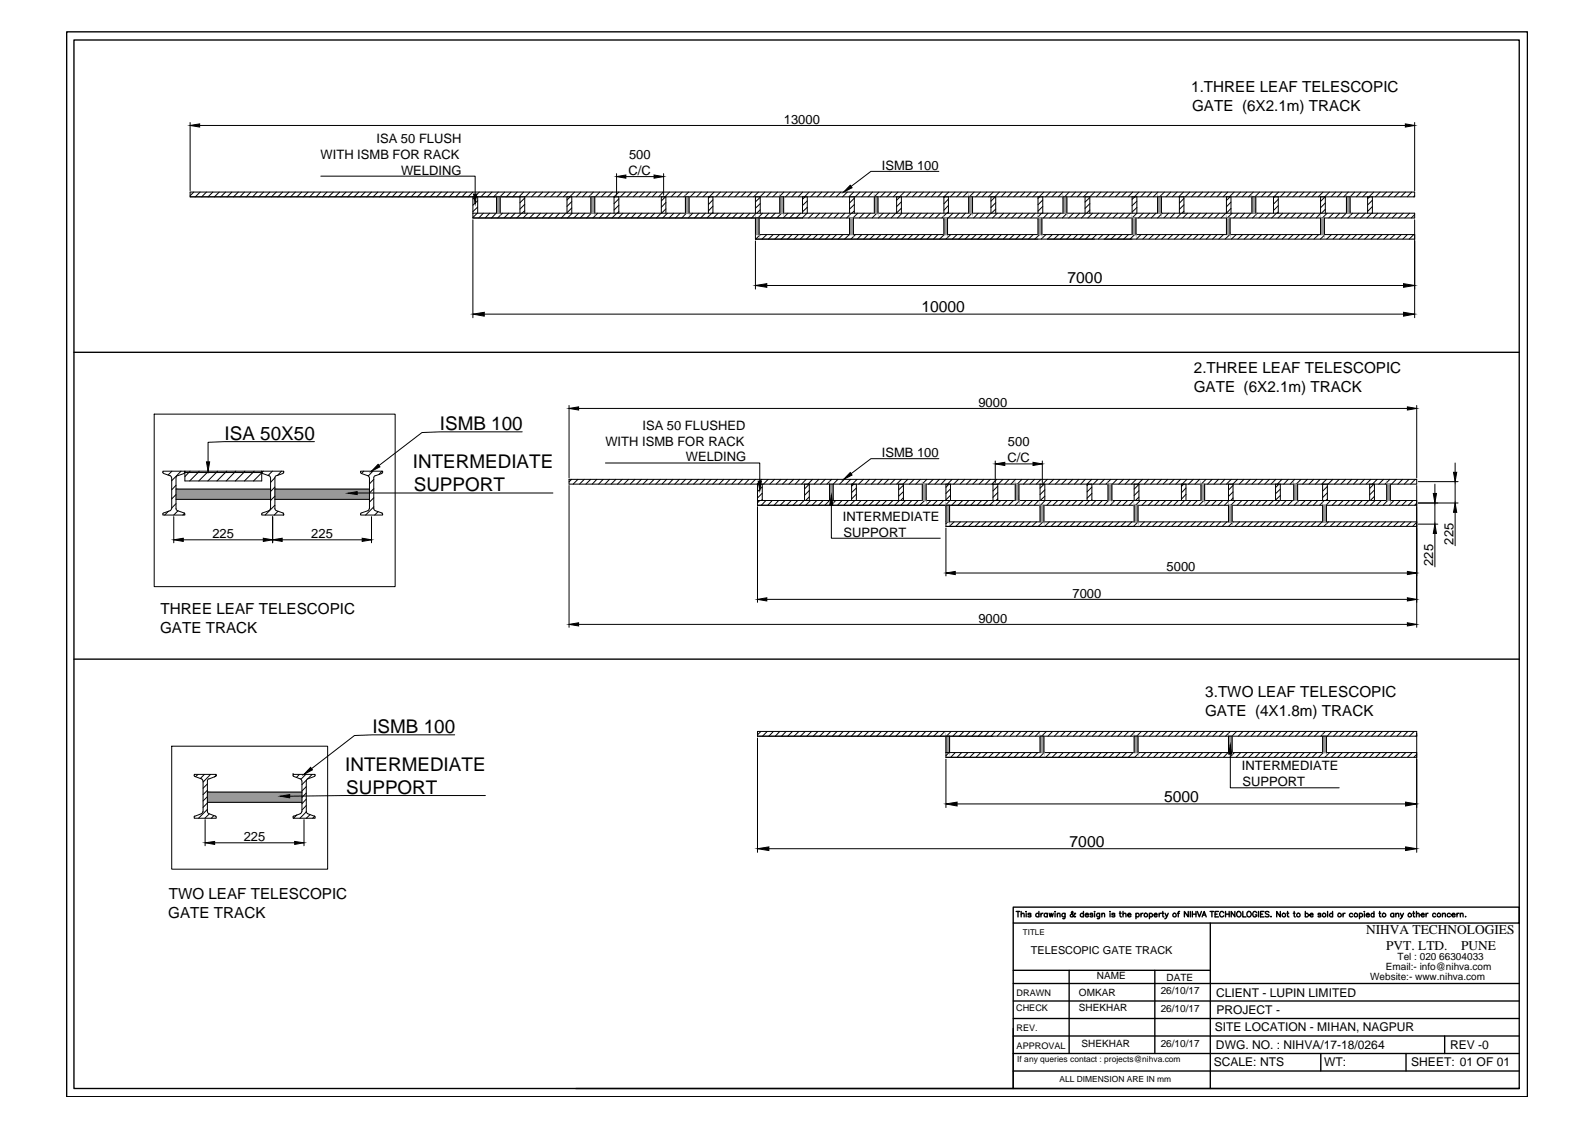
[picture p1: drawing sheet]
<svg xmlns="http://www.w3.org/2000/svg" width="297mm" height="210mm" viewBox="0 0 297 210" stroke-linecap="round" stroke-linejoin="round" font-family="sans-serif">
<!-- layer: 0 -->
<g fill="none" stroke="#000" stroke-width=".19">
<path d="M35.4 35.8h228.1v.9h-228.1zM35.4 22.8v12.7M36.1 35.8l-.7 .6M37.2 23.4h224.5M37.3 35.8l-.9 .9M38.5 35.8l-.9 .9M39.6 35.8l-.9 .9M40.8 35.8l-.9 .9M42 35.8l-.9 .9M43.2 35.8l-.9 .9M44.4 35.8l-.9 .9M45.5 35.8l-.8 .9"/>
<path d="M46.7 35.8l-.8 .9M47.9 35.8l-.9 .9M49.1 35.8l-.9 .9M50.3 35.8l-.9 .9M51.4 35.8l-.8 .9M52.6 35.8l-.9 .9M53.8 35.8l-.9 .9M55 35.8l-.9 .9M56.2 35.8l-.9 .9M57.4 35.8l-.9 .9M58.5 35.8l-.8 .9M59.7 35.8l-.8 .9"/>
<path d="M59.7 32.8h28.8v3.4M60.9 35.8l-.9 .9M62.1 35.8l-.9 .9M63.3 35.8l-.9 .9M64.4 35.8l-.8 .9M65.6 35.8l-.9 .9M66.8 35.8l-.9 .9M68 35.8l-.9 .9M69.2 35.8l-.9 .9M70.4 35.8l-.9 .9M71.5 35.8l-.8 .9M72.7 35.8l-.8 .9"/>
<path d="M73.9 35.8l-.9 .9M75.1 35.8l-.9 .9M76.3 35.8l-.9 .9M77.4 35.8l-.8 .9M78.6 35.8l-.9 .9M79.8 35.8l-.9 .9M81 35.8l-.9 .9M82.2 35.8l-.9 .9M83.3 35.8l-.8 .9M84.5 35.8l-.8 .9M85.7 35.8l-.8 .9M86.9 35.8l-.9 .9"/>
<path d="M88.1 36.7v3.9h175.4v-.9h-175.4M88.1 35.8l-.9 .9M88.5 36.7l-.4 .4M88.9 39.7l-.8 .8M89 37.4l-.9 .8M89 38.6l-.9 .8M89 36.7v3M89.3 35.8l-.9 .9M90 39.7l-.8 .9M90.4 35.8l-.9 .9M91.2 39.7l-.8 .9M91.6 35.8l-.9 .9"/>
<path d="M92.4 39.7l-.9 .9M92.5 36.7v3M92.8 35.8l-.9 .9M93.1 36.7v3M93.6 39.7l-.9 .9M94 35.8l-.9 .9M94.8 39.7l-.9 .9M95.2 35.8l-.9 .9M95.9 39.7l-.8 .9M96.3 35.8l-.8 .9M96.8 36.7v3M97.1 39.7l-.9 .9"/>
<path d="M97.5 35.8l-.8 .9M97.7 36.9l-.9 .9M97.7 38.1l-.9 .8M97.7 39.2l-.5 .5M97.7 36.7v3M98.3 39.7l-.9 .9M98.7 35.8l-.9 .9M99.5 39.7l-.9 .9M99.9 35.8l-.9 .9M100.7 39.7l-.9 .9M101.1 35.8l-.9 .9M101.9 39.7l-.9 .9"/>
<path d="M102.2 35.8l-.8 .9M103 39.7l-.8 .9M103.4 35.8l-.9 .9M104.2 39.7l-.9 .9M104.6 35.8l-.9 .9M105.4 39.7l-.9 .9M105.6 36.7v3M105.8 35.8l-.9 .9M106.2 36.7l-.6 .6M106.5 37.5l-.9 .9M106.5 38.7l-.9 .9M106.5 36.7v3"/>
<path d="M106.6 39.7l-.9 .9M107 35.8l-.9 .9M107.8 39.7l-.9 .9M108.2 35.8l-.9 .9M108.9 39.7l-.9 .9M109.3 35.8l-.8 .9M110 36.7v3M110.1 39.7l-.9 .9M110.5 35.8l-.8 .9M110.8 36.7v3M111.3 39.7l-.9 .9M111.7 35.8l-.9 .9"/>
<path d="M112.5 39.7l-.9 .9M112.9 35.8l-.9 .9M113.7 39.7l-.9 .9M114.1 35.8l-.9 .9M114.5 36.7h-.1M114.8 32.3v4.1M114.9 39.7l-.9 .9M115.2 35.8l-.8 .9v3M115.2 37l-.8 .9M115.2 38.2l-.8 .9M115.2 39.4l-.3 .3M115.2 36.7v3"/>
<path d="M116 39.7l-.8 .9M116.4 35.8l-.9 .9M116.6 32.9h5.2M117.2 39.7l-.9 .9M117.6 35.8l-.9 .9M118.4 39.7l-.9 .9M118.8 35.8l-.9 .9M119.6 39.7l-.9 .9M120 35.8l-.9 .9M120.7 39.7l-.8 .9M121.2 35.8l-.9 .9M121.9 39.7l-.9 .9"/>
<path d="M122.3 35.8l-.8 .9M123.1 39.7l-.9 .9M123.2 36.7v3M123.5 35.8l-.8 .9M123.6 32.3v4.1M123.9 36.7l-.7 .7M124 37.7l-.8 .9M124 38.9l-.8 .8M124 36.7v3M124.3 39.7l-.9 .9M124.7 35.8l-.9 .9M125.5 39.7l-.9 .9"/>
<path d="M125.9 35.8l-.9 .9M126.7 39.7l-.9 .9M127.1 35.8l-.9 .9M127.6 36.7v3M127.8 39.7l-.8 .9M128.2 35.8l-.8 .9M128.3 36.7v3M129 39.7l-.8 .9M129.4 35.8l-.9 .9M130.2 39.7l-.9 .9M130.6 35.8l-.9 .9M131.4 39.7l-.9 .9"/>
<path d="M131.8 35.8l-.9 .9M131.9 36.7v3M132.2 36.7l-.3 .2M132.6 39.7l-.9 .9M132.8 38.4l-.9 .9M132.8 37.2l-.9 .9M132.8 39.6l-.2 .1M132.8 36.7v3M133 35.8l-.9 .9M133.7 39.7l-.8 .9M134.2 35.8l-.9 .9M134.9 39.7l-.9 .9"/>
<path d="M135.3 35.8l-.8 .9M136.1 39.7l-.9 .9M136.5 35.8l-.8 .9M137.3 39.7l-.9 .9M137.7 35.8l-.9 .9M138.5 39.7l-.9 .9M138.9 35.8l-.9 .9M139.7 39.7l-.9 .9M140.1 35.8l-.9 .9M140.7 36.7v3M140.8 39.7l-.8 .9M141.2 35.8l-.9 .9"/>
<path d="M141.6 36.7l-.9 .9M141.6 37.9l-.9 .9M141.6 39.1l-.7 .6M141.6 36.7v3M142 39.7l-.8 .9M142.4 35.8l-.9 .9M143.2 39.7l-.9 .9M143.6 35.8l-.9 .9M144.4 39.7l-.9 .9M144.8 35.8l-.9 .9M145.2 36.7v3M145.6 39.7l-.9 .9"/>
<path d="M145.9 36.7v3M146 35.8l-.9 .9M146.7 39.7l-.8 .9M147.2 35.8l-.9 .9M147.9 39.7l-.9 .9M148.3 35.8l-.8 .9M149.1 39.7l-.9 .9M149.5 36.7v3M149.5 35.8l-.9 .9M149.9 36.7l-.4 .4M150.3 39.7l-.9 .9M150.3 37.4l-.8 .9"/>
<path d="M150.3 38.6l-.8 .9M150.3 36.7v3M150.7 35.8l-.9 .9M151.5 39.7l-.9 .9M151.9 35.8l-.9 .9M152.7 39.7l-.9 .9M153 35.8l-.8 .9M153.8 39.7l-.8 .9M154.2 35.8l-.9 .9M155 39.7l-.9 .9M155.4 35.8l-.9 .9M156.2 39.7l-.9 .9"/>
<path d="M156.6 35.8l-.9 .9M157.4 39.7l-.9 .9M157.8 35.8l-.9 .9M158.2 36.7v3M158.6 39.7l-.9 .9M159 35.8l-.9 .9M159.1 36.9l-.9 .9M159.1 38.1l-.9 .8M159.1 39.3l-.5 .4M159.1 36.7v3M159.7 39.7l-.9 .9M160.2 35.8l-.9 .9"/>
<path d="M160.9 39.7l-.9 .9M161.3 35.8l-.8 .9M162.1 39.7l-.9 .9M162.5 35.8l-.9 .9M163.3 39.7l-.9 .9M163.5 36.7v3M163.7 35.8l-.9 .9v3M164.5 39.7l-.9 .9M164.9 35.8l-.9 .9M165.7 39.7l-.9 .9M166 35.8l-.8 .9M166.8 39.7l-.8 .9"/>
<path d="M167 36.7v3M167.2 35.8l-.9 .9M167.6 36.7l-.6 .6M167.9 37.6l-.9 .9M167.9 38.8l-.9 .9M167.9 36.7v3M168 39.7l-.9 .9M168.4 35.8l-.9 .9M169.2 39.7l-.9 .9M169.6 35.8l-.9 .9M170.4 39.7l-.9 .9M170.8 35.8l-.9 .9"/>
<path d="M171.5 39.7l-.8 .9M172 35.8l-.9 .9M172.7 39.7l-.9 .9M173.1 35.8l-.8 .9M173.9 39.7l-.9 .9M174.3 35.8l-.8 .9M174.9 31.9h-12.7l-3.7 2.8M175.1 39.7l-.9 .9M175.5 35.8l-.9 .9M175.9 36.7l-.1 .1M176.3 39.7l-.9 .9M176.6 37.1l-.8 .9"/>
<path d="M176.6 38.3l-.8 .9M176.6 39.5l-.2 .2M176.6 36.7v3M176.7 35.8l-.9 .9v3M177.5 39.7l-.9 .9M177.9 35.8l-.9 .9M178.7 39.7l-.9 .9M179 35.8l-.8 .9M179.8 39.7l-.8 .9M180.2 35.8l-.9 .9M180.4 36.7v3M181 39.7l-.9 .9"/>
<path d="M181.1 36.7v3M181.4 35.8l-.9 .9M182.2 39.7l-.9 .9M182.6 35.8l-.9 .9M183.4 39.7l-.9 .9M183.8 35.8l-.9 .9M184.5 36.7v3l-.8 .9M185 35.8l-.9 .9M185.3 36.7l-.8 .8M185.4 37.8l-.9 .9M185.4 38.9l-.8 .8M185.4 36.7v3"/>
<path d="M185.7 39.7l-.9 .9M186.1 35.8l-.8 .9M186.9 39.7l-.9 .9M187.3 35.8l-.8 .9M188.1 39.7l-.9 .9M188.5 35.8l-.9 .9M189.3 39.7l-.9 .9M189.7 35.8l-.9 .9M190.5 39.7l-.9 .9M190.9 35.8l-.9 .9M191.7 39.7l-.9 .9M192 35.8l-.9 .9"/>
<path d="M192.8 39.7l-.8 .9M193.2 35.8l-.9 .9M193.3 36.7v3M193.6 36.7l-.3 .3M194 39.7l-.9 .9M194.2 37.3l-.9 .8M194.2 38.4l-.9 .9M194.2 39.6l-.1 .1M194.2 36.7v3M194.4 35.8l-.9 .9M195.2 39.7l-.9 .9M195.6 35.8l-.9 .9"/>
<path d="M196.4 39.7l-.9 .9M196.8 35.8l-.9 .9M197.5 39.7l-.8 .9M198 35.8l-.9 .9M198 36.7v3M198.7 36.7v3M198.7 39.7l-.9 .9M199.1 35.8l-.8 .9M199.9 39.7l-.9 .9M200.3 35.8l-.9 .9M201.1 39.7l-.9 .9M201.5 35.8l-.9 .9"/>
<path d="M202.1 36.7v3M202.3 39.7l-.9 .9M202.7 35.8l-.9 .9M203 37.9l-.9 .9M203 39.1l-.6 .6M203 36.8l-.9 .8M203.5 39.7l-.9 .9M203.8 35.8l-.8 .9v3M204.6 39.7l-.8 .9M205 35.8l-.9 .9M205.8 39.7l-.9 .9M206.2 35.8l-.9 .9"/>
<path d="M207 39.7l-.9 .9M207.4 35.8l-.9 .9M208.2 39.7l-.9 .9M208.6 35.8l-.9 .9M209.4 39.7l-.9 .9M209.8 35.8l-.9 .9M210.5 39.7l-.9 .9M210.8 36.7v3M211 35.8l-.9 .9M211.3 36.7l-.5 .4M211.7 36.7v3l-.9 .9v3.1M211.7 37.5l-.9 .8"/>
<path d="M211.7 38.7l-.9 .8M212.1 35.8l-.8 .9M212.9 39.7l-.9 .9M213.3 35.8l-.9 .9M214.1 39.7l-.9 .9M214.5 35.8l-.9 .9M215.3 39.7l-.9 .9M215.6 36.7v3M215.7 35.8l-.9 .9M216.3 36.7v3M216.5 39.7l-.9 .9M216.8 35.8l-.8 .9"/>
<path d="M217.6 39.7l-.8 .9M218 35.8l-.9 .9M218.8 39.7l-.9 .9M219.2 35.8l-.9 .9M219.6 36.7v3M220 39.7l-.9 .9M220.4 35.8l-.9 .9M220.5 37l-.9 .8M220.5 38.1l-.9 .9M220.5 39.3l-.4 .4M220.5 36.7v3M221.2 39.7l-.9 .9"/>
<path d="M221.6 35.8l-.9 .9M222.3 39.7l-.8 .9M222.8 35.8l-.9 .9M223.5 39.7l-.9 .9M224 35.8l-.9 .9M224.7 39.7l-.9 .9M225.1 35.8l-.8 .9M225.9 39.7l-.9 .9M226.3 35.8l-.9 .9M227.1 39.7l-.9 .9M227.5 35.8l-.9 .9M228.3 39.7l-.9 .9"/>
<path d="M228.4 36.7v3l.8-.9M228.7 35.8l-.9 .9M229.1 36.7l-.7 .6M229.2 37.6l-.8 .9M229.2 36.7v3M229.5 39.7l-.9 .9M229.8 35.8l-.8 .9M230.6 39.7l-.8 .9M231 35.8l-.9 .9M231.8 39.7l-.9 .9M232.2 35.8l-.9 .9M233 39.7l-.9 .9"/>
<path d="M233.1 36.7v3M233.4 35.8l-.9 .9M233.9 36.7v3M234.2 39.7l-.9 .9M234.6 35.8l-.9 .9M235.3 39.7l-.8 .9M235.8 35.8l-.9 .9M236.5 39.7l-.9 .9M237 35.8l-.9 .9M237.2 36.7v3M237.3 36.7l-.1 .1M237.7 39.7l-.9 .9"/>
<path d="M238.1 37.1l-.9 .9M238.1 38.3l-.9 .9M238.1 39.5l-.3 .2M238.1 36.7v3M238.1 35.8l-.8 .9M238.9 39.7l-.9 .9M239.3 35.8l-.9 .9M240.1 39.7l-.9 .9M240.5 35.8l-.9 .9M241.3 39.7l-.9 .9M241.7 35.8l-.9 .9M242.5 39.7l-.9 .9"/>
<path d="M242.8 35.8l-.9 .9M243.6 39.7l-.8 .9M244 35.8l-.9 .9M244.8 39.7l-.9 .9M245.2 35.8l-.9 .9M245.9 36.7v3M246 39.7l-.9 .9M246.4 35.8l-.9 .9M246.8 36.7l-.9 .8M246.8 37.8l-.9 .9M246.8 39l-.7 .7M246.8 36.7v3"/>
<path d="M247.2 39.7l-.9 .9M247.6 35.8l-.9 .9M248.3 39.7l-.8 .9M248.8 35.8l-.9 .9M249.5 39.7l-.9 .9M249.9 35.8l-.8 .9M250.7 39.7l-.9 .9M250.8 36.7v3M251.1 35.8l-.9 .9M251.9 39.7l-.9 .9M252.3 35.8l-.9 .9v3M253.1 39.7l-.9 .9"/>
<path d="M253.5 35.8l-.9 .9M254.3 39.7l-.9 .9M254.6 35.8l-.8 .9M254.7 36.7v3M255.1 36.7l-.4 .3M255.5 39.7l-.9 .9M255.6 37.3l-.9 .9M255.6 38.5l-.9 .9M255.6 39.7h-.1M255.6 36.7v3M255.8 35.8l-.9 .9M256.6 39.7l-.9 .9"/>
<path d="M257 35.8l-.9 .9M257.8 39.7l-.9 .9M258.2 35.8l-.9 .9M259 39.7l-.9 .9M259.4 35.8l-.9 .9M260.2 39.7l-.9 .9M260.6 35.8l-.9 .9M261.3 39.7l-.9 .9M261.8 35.8l-.9 .9M262.5 39.7l-.9 .9M262.9 35.8l-.8 .9M263.5 36.4l-.3 .3"/>
<path d="M263.5 40l-.7 .6M263.5 22.8v12.7M88.1 40.9v18.3M90.2 58.5h171.2M140.7 40.6v3.9h122.8M140.7 43.7h122.8M140.7 44.9v8.9M141.4 40.6v3.1M141.6 43.7l-.9 .8M142.8 43.7l-.9 .8M142.8 53.2h118.6M144 43.7l-.9 .8"/>
<path d="M145.2 43.7l-.9 .8M146.4 43.7l-.9 .8M147.5 43.7l-.8 .8M148.7 43.7l-.9 .8M149.9 43.7l-.9 .8M151.1 43.7l-.9 .8M152.2 43.7l-.8 .8M153.4 43.7l-.9 .8M154.6 43.7l-.9 .8M155.8 43.7l-.9 .8M157 43.7l-.9 .8M158.2 43.7l-.9 .8"/>
<path d="M158.2 40.6v3.1M158.9 40.6v3.1M159.3 43.7l-.8 .8M160.5 43.7l-.8 .8M161.7 43.7l-.9 .8M162.9 43.7l-.9 .8M164.1 43.7l-.9 .8M165.2 43.7l-.8 .8M166.4 43.7l-.9 .8M167.6 43.7l-.9 .8M168.8 43.7l-.9 .8M170 43.7l-.9 .8"/>
<path d="M171.2 43.7l-.9 .8M172.3 43.7l-.8 .8M173.5 43.7l-.9 .8M174.7 43.7l-.9 .8M175.8 40.6v3.1M175.9 43.7l-.9 .8M176.5 40.6v3.1M177.1 43.7l-.9 .8M178.2 43.7l-.9 .8M179.4 43.7l-.9 .8M180.6 43.7l-.9 .8M181.8 43.7l-.9 .8"/>
<path d="M183 43.7l-.9 .8M184.2 43.7l-.9 .8M185.3 43.7l-.8 .8M186.5 43.7l-.9 .8M187.7 43.7l-.9 .8M188.9 43.7l-.9 .8M190 43.7l-.8 .8M191.2 43.7l-.9 .8M192.4 43.7l-.9 .8M193.3 40.6v3.1M193.6 43.7l-.9 .8M194 40.6v3.1"/>
<path d="M194.8 43.7l-.9 .8M196 43.7l-.9 .8M197.2 43.7l-.9 .8M198.3 43.7l-.8 .8M199.5 43.7l-.9 .8M200.7 43.7l-.9 .8M201.9 43.7l-.9 .8M203 43.7l-.8 .8M204.2 43.7l-.9 .8M205.4 43.7l-.9 .8M206.6 43.7l-.9 .8M207.8 43.7l-.9 .8"/>
<path d="M209 43.7l-.9 .8M210.2 43.7l-.9 .8M211.3 43.7l-.8 .8M211.6 40.6v3.1M212.5 43.7l-.9 .8M213.7 43.7l-.9 .8M214.9 43.7l-.9 .8M216 43.7l-.8 .8M217.2 43.7l-.9 .8M218.4 43.7l-.9 .8M219.6 43.7l-.9 .8M220.8 43.7l-.9 .8"/>
<path d="M222 43.7l-.9 .8M223.2 43.7l-.9 .8M224.3 43.7l-.9 .8M225.5 43.7l-.9 .8M226.7 43.7l-.9 .8M227.9 43.7l-.9 .8M228.4 40.6v3.1M229 43.7l-.9 .8M229.1 40.6v3.1M230.2 43.7l-.9 .8M231.4 43.7l-.9 .8M232.6 43.7l-.9 .8"/>
<path d="M233.8 43.7l-.9 .8M235 43.7l-.9 .8M236.1 43.7l-.8 .8M237.3 43.7l-.9 .8M238.5 43.7l-.9 .8M239.7 43.7l-.9 .8M240.8 43.7l-.8 .8M242 43.7l-.9 .8M243.2 43.7l-.9 .8M244.4 43.7l-.9 .8M245.6 43.7l-.9 .8M245.9 40.6v3.1"/>
<path d="M246.6 40.6v3.1M246.8 43.7l-.9 .8M248 43.7l-.9 .8M249.1 43.7l-.8 .8M250.3 43.7l-.9 .8M251.5 43.7l-.9 .8M252.7 43.7l-.9 .8M253.8 43.7l-.8 .8M255 43.7l-.9 .8M256.2 43.7l-.9 .8M257.4 43.7l-.9 .8M258.6 43.7l-.9 .8"/>
<path d="M259.8 43.7l-.9 .8M261 43.7l-.9 .8M262.1 43.7l-.8 .8M263.3 43.7l-.9 .8M263.5 40.9v18.3M28.7 77.1h44.9v32.2h-44.9zM106 75.5v13.5M107.8 76.1h154.3M263.8 75.5v13.5M30.3 95.7v.2h4.1v-.2M30.4 95.6l-.1 .1M30.5 88.2l1.2 .4 .2 .4"/>
<path d="M31.4 95.2l-.7 .7M31.9 94.7l-.2 .4-1.2 .4M32 89v5.7M32 87.8l-.7 .7M32.4 96.2v4.9M32.8 94.7l.2 .4 1.3 .4M32.8 90.4l-.8 .8M32.8 92.1l-.8 .8M32.8 93.8l-.8 .8M32.8 91.1h17.6M32.8 93h17.6M33.2 95.1l-.8 .8"/>
<path d="M33.7 87.8l-1.7 1.7M34.3 95.6l.1 .1M34.3 88.2l-1.3 .4-.2 .2v5.9M34.4 88l-.1 .1M34.4 95.6l-.3 .3M34.4 87.8h14.3v1.8h-14.3zM35.4 87.8l-1 1M37.1 87.8l-1.8 1.8M38.8 87.8l-1.8 1.8M40.5 87.8l-1.8 1.8M42.2 87.8l-1.8 1.8M43.9 87.8l-1.8 1.8"/>
<path d="M45.6 87.8l-1.8 1.8M47.3 87.8l-1.8 1.8M48.7 88h-14.3v-.2h-4.1l.1 .3M48.7 88l.1 .1M48.7 95.7v.2h4.1v-.2M48.7 88v-.2h4.1v.2M48.8 95.6l-.1 .1M48.9 88.2l1.2 .4 .2 .4M49 87.8l-1.8 1.8M50.3 94.7l-.2 .4-1.2 .4M50.4 89v5.7M50.7 87.8l-.8 .8"/>
<path d="M50.8 96.2v4.9M51.2 94.7l.3 .4M51.2 89l-.8 .8M51.2 90.7l-.8 .8M51.2 92.4l-.8 .8M51.2 94.1l-1.8 1.8M51.2 89v5.7M51.2 91.1h17.6M51.2 93h17.6M51.5 88.6l-.3 .4M51.5 95.1l1.3 .6M51.8 95.2l-.7 .7"/>
<path d="M52.4 87.8l-.7 .8M52.7 88.2l-1.2 .4M52.8 88l-.1 .1M52.8 95.9h.1M58.6 82.3h-16.7l-3.2 .1v3.6M66.5 91.8h36.5M67.2 95.7v.2h4.1v-.2M67.3 88.2l1.2 .4 .3 .4M67.7 87.8l-.4 .4M68.8 94.7l-.3 .4-1.3 .6M68.8 89v5.7M69.2 96.2v4.9"/>
<path d="M69.4 87.8l-.8 .8M69.6 94.7l.3 .4 1.3 .6M69.6 94.4l-1.5 1.5M69.6 91l-.8 .8M69.6 89.3l-.8 .8M69.6 92.7l-.8 .8M70.4 95.3l-.6 .6M71.1 88.2l-1.2 .4-.3 .2v5.9M71.1 87.8l-.6 .6M71.2 88l-.1 .1M71.3 88v-.2h-4.1l.1 .3M97.3 80.4h-15.3l-3.4 .2-8 6.1"/>
<path d="M106 89.3h157.8v.9h-157.8zM106 90.4v26.4M106.4 89.3l-.4 .4M107.6 89.3l-.9 .9M108.8 89.3l-.9 .9M110 89.3l-.9 .9M111.1 89.3l-.8 .9M112.3 89.3l-.8 .9M112.7 86.2h28.8v3.4M113.5 89.3l-.8 .9M114.7 89.3l-.9 .9M115.9 89.3l-.9 .9"/>
<path d="M117.1 89.3l-.9 .9M118.3 89.3l-.9 .9M119.4 89.3l-.9 .9M120.6 89.3l-.9 .9M121.8 89.3l-.9 .9M123 89.3l-.9 .9M124.1 89.3l-.8 .9M125.3 89.3l-.8 .9M126.5 89.3l-.8 .9M127.7 89.3l-.9 .9M128.9 89.3l-.9 .9M130.1 89.3l-.9 .9"/>
<path d="M131.2 89.3l-.8 .9M132.4 89.3l-.9 .9M133.6 89.3l-.9 .9M134.8 89.3l-.9 .9M135.9 89.3l-.8 .9M137.1 89.3l-.8 .9M138.3 89.3l-.8 .9M139.5 89.3l-.8 .9M140.7 89.3l-.9 .9M141.1 90.2v3.9h122.7M141.1 93.2h122.7M141.1 94.4v17.8"/>
<path d="M141.3 90.2l-.2 .2M141.5 93.2l-.4 .4M141.9 89.3l-.9 .9M142 90.7l-.9 .9M142 91.9l-.9 .9M142 93l-.3 .2M142 90.2v3M142.6 93.2l-.8 .9M143.1 89.3l-.9 .9M143.8 93.2l-.8 .9M144.2 89.3l-.8 .9M145 93.2l-.8 .9"/>
<path d="M145.4 89.3l-.9 .9M146.2 93.2l-.9 .9M146.6 89.3l-.9 .9M147.4 93.2l-.9 .9M147.8 89.3l-.9 .9M148.6 93.2l-.9 .9M148.9 89.3l-.8 .9M149.7 93.2l-.8 .9M149.8 91.1l.9-.9v3M149.8 90.2v3M150.1 89.3l-.8 .9M150.7 91.4l-.9 .8"/>
<path d="M150.7 92.5l-.7 .7M150.9 93.2l-.9 .9M151.3 89.3l-.8 .9M152.1 93.2l-.9 .9M152.5 89.3l-.9 .9M153.3 93.2l-.9 .9M153.7 89.3l-.9 .9M154.5 90.2v3l-.9 .9M154.8 94v6.2h20.3M154.9 89.3l-.9 .9M155.6 93.2l-.8 .9M156.1 89.3l-.9 .9v3"/>
<path d="M156.8 93.2l-.8 .9M157.2 89.3l-.8 .9M158 93.2l-.8 .9M158.4 89.3l-.9 .9M158.6 90.2v3M159 90.2l-.4 .4M159.2 93.2l-.9 .9M159.5 90.9l-.9 .8M159.5 92l-.9 .9M159.5 90.2v3M159.6 89.3l-.9 .9M160.4 93.2l-.9 .9"/>
<path d="M160.8 89.3l-.9 .9M161.6 93.2l-.9 .9M161.9 89.3l-.8 .9M162.7 93.2l-.8 .9M163.1 89.3l-.8 .9M163.9 93.2l-.9 .9M164.3 89.3l-.8 .9M165.1 93.2l-.9 .9M165.5 89.3l-.9 .9M166.3 93.2l-.9 .9M166.7 89.3l-.9 .9M167.4 90.2v3"/>
<path d="M167.5 93.2l-.9 .9M167.9 89.3l-.9 .9M168.2 90.4l-.8 .8M168.2 91.6l-.8 .8M168.2 92.7l-.5 .5M168.2 90.2v3M168.6 93.2l-.8 .9M169.1 89.3l-.9 .9M169.8 93.2l-.8 .9M170.2 89.3l-.9 .9M171 93.2l-.8 .9M171.4 89.3l-.9 .9"/>
<path d="M171.8 90.2v3M172.2 93.2l-.9 .9M172.5 90.2v3M172.6 89.3l-.9 .9M173.4 93.2l-.9 .9M173.8 89.3l-.9 .9M174.6 93.2l-.9 .9M174.9 85.4h-12.7l-3.7 2.8M174.9 89.3l-.8 .9M175.7 93.2l-.8 .9M176.1 89.3l-.8 .9M176.2 94.1v3.9h87.6"/>
<path d="M176.2 97.2h87.6M176.2 90.2v3M176.2 98.3v9M176.5 97.2l-.3 .3M176.7 90.2l-.5 .6M176.8 94.1v3.1M176.9 93.2l-.9 .9M177 91.1l-.8 .8M177 92.2l-.8 .9M177 90.2v3M177.3 89.3l-.8 .9M177.7 97.2l-.9 .8"/>
<path d="M178.1 93.2l-.9 .9M178.5 89.3l-.9 .9M178.9 97.2l-.9 .8M179.3 93.2l-.9 .9M179.7 89.3l-.9 .9M180.1 97.2l-.9 .8M180.4 93.2l-.8 .9M180.9 89.3l-.9 .9M181.2 97.2l-.8 .8M181.6 93.2l-.8 .9M182 89.3l-.8 .9M182.4 97.2l-.9 .8"/>
<path d="M182.8 93.2l-.8 .9M183.2 89.3l-.9 .9M183.6 97.2l-.9 .8M184 93.2l-.9 .9M184.4 89.3l-.9 .9M184.8 97.2l-.9 .8M184.9 90.2v3M185 90.2l-.1 .1M185.2 93.2l-.9 .9M185.3 85.9v4M185.6 89.3l-.9 .9M185.8 90.6l-.9 .8"/>
<path d="M185.8 91.7l-.9 .9M185.8 92.9l-.3 .3M185.8 90.2v3M186 97.2l-.9 .8M186.4 93.2l-.9 .9M186.8 89.3l-.9 .9M187.1 97.2l-.8 .8M187.1 86.4h5.3M187.6 93.2l-.9 .9M187.9 89.3l-.8 .9M188.3 97.2l-.8 .8M188.7 93.2l-.9 .9"/>
<path d="M189.1 90.2v3M189.1 89.3l-.8 .9M189.5 97.2l-.8 .8M189.8 90.2v3M189.9 93.2l-.9 .9M190.3 89.3l-.8 .9M190.7 97.2l-.9 .8M191.1 93.2l-.9 .9M191.5 89.3l-.9 .9M191.9 97.2l-.9 .8M192.3 93.2l-.9 .9M192.7 89.3l-.9 .9"/>
<path d="M193.1 97.2l-.9 .8M193.4 93.2l-.8 .9M193.7 90.2v3M193.7 94.1v3.1M193.9 89.3l-.9 .9M194.1 85.9v4M194.2 97.2l-.8 .8M194.4 94.1v3.1M194.5 90.2l-.8 .7M194.6 91.2l-.9 .9M194.6 92.4l-.9 .8M194.6 90.2v3"/>
<path d="M194.6 93.2l-.8 .9M195 89.3l-.8 .9M195.4 97.2l-.9 .8M195.8 93.2l-.8 .9M196.2 89.3l-.9 .9M196.6 97.2l-.9 .8M197 93.2l-.9 .9M197.4 89.3l-.9 .9M197.8 97.2l-.9 .8M198.2 93.2l-.9 .9M198.6 89.3l-.9 .9M199 97.2l-.9 .8"/>
<path d="M199.4 93.2l-.9 .9M199.8 89.3l-.9 .9M200.1 97.2l-.8 .8M200.5 93.2l-.8 .9M200.9 89.3l-.8 .9M201.3 97.2l-.8 .8M201.7 93.2l-.9 .9M202.1 89.3l-.8 .9M202.5 97.2l-.9 .8M202.7 90.2l-.2 .2M202.9 93.2l-.9 .9M203.3 89.3l-.8 .9v3"/>
<path d="M203.3 90.7l-.8 .9M203.3 91.9l-.8 .9M203.3 93.1l-.1 .1M203.3 90.2v3M203.7 97.2l-.9 .8M204.1 93.2l-.9 .9M204.5 89.3l-.9 .9M204.9 97.2l-.9 .8M205.3 93.2l-.9 .9M205.7 89.3l-.9 .9M206.1 97.2l-.9 .8M206.3 90.2v3"/>
<path d="M206.4 93.2l-.8 .9M206.9 89.3l-.9 .9M207.1 90.2v3M207.2 97.2l-.9 .8M207.6 93.2l-.8 .9M208 89.3l-.8 .9M208.4 97.2l-.9 .8M208.8 93.2l-.8 .9M209.2 89.3l-.9 .9M209.6 97.2l-.9 .8M210 93.2l-.9 .9M210.4 89.3l-.9 .9"/>
<path d="M210.8 97.2l-.9 .8M211.2 93.2l-.9 .9M211.2 90.2v3M211.2 94.1v3.1M211.6 89.3l-.9 .9M211.9 94.1v3.1l-.8 .8M212.1 90.2l-.9 .9M212.1 91.4l-.9 .9M212.1 92.6l-.6 .6M212.1 90.2v3M212.4 93.2l-.9 .9M212.8 89.3l-.9 .9"/>
<path d="M213.1 97.2l-.8 .8M213.5 93.2l-.8 .9M213.9 89.3l-.8 .9M214.3 97.2l-.8 .8M214.7 93.2l-.9 .9M215.1 89.3l-.8 .9M215.5 97.2l-.9 .8M215.9 93.2l-.9 .9M216.3 89.3l-.9 .9M216.7 97.2l-.9 .8M217.1 93.2l-.9 .9M217.5 89.3l-.9 .9"/>
<path d="M217.9 97.2l-.9 .8M218.3 93.2l-.9 .9M218.7 89.3l-.9 .9M219 97.2l-.8 .8M219.4 93.2l-.8 .9M219.9 89.3l-.9 .9M220 90.2v3M220.2 97.2l-.9 .8M220.4 90.2l-.4 .4M220.6 93.2l-.8 .9M220.9 90.9l-.9 .9M220.9 92.1l-.9 .9"/>
<path d="M220.9 90.2v3M221 89.3l-.9 .9M221.4 97.2l-.9 .8M221.8 93.2l-.8 .9M222.2 89.3l-.9 .9M222.6 97.2l-.9 .8M223 93.2l-.9 .9M223.4 89.3l-.9 .9M223.7 90.2v3M223.8 97.2l-.9 .8M224.2 93.2l-.9 .9M224.3 90.2v3"/>
<path d="M224.6 89.3l-.9 .9M224.9 97.2l-.8 .8M225.4 93.2l-.9 .9M225.7 89.3l-.8 .9M226.1 97.2l-.8 .8M226.5 93.2l-.8 .9M226.9 89.3l-.8 .9M227.3 97.2l-.8 .8M227.7 93.2l-.9 .9M228.1 89.3l-.8 .9M228.5 97.2l-.9 .8M228.8 90.2v3"/>
<path d="M228.8 94.1v3.1M228.9 93.2l-.9 .9M229.3 89.3l-.9 .9M229.5 94.1v3.1M229.6 90.4l-.8 .9M229.6 91.6l-.8 .9M229.6 92.8l-.4 .4M229.6 90.2v3M229.7 97.2l-.9 .8M230.1 93.2l-.9 .9M230.5 89.3l-.9 .9M230.9 97.2l-.9 .8"/>
<path d="M231.3 93.2l-.9 .9M231.7 89.3l-.9 .9M232 97.2l-.8 .8M232.4 93.2l-.8 .9M232.8 89.3l-.8 .9M233.2 97.2l-.9 .8M233.6 93.2l-.8 .9M234 89.3l-.9 .9M234.4 97.2l-.9 .8M234.8 93.2l-.9 .9M235.2 89.3l-.9 .9M235.6 97.2l-.9 .8"/>
<path d="M236 93.2l-.9 .9M236.4 89.3l-.9 .9M236.8 97.2l-.9 .8M237.2 93.2l-.9 .9M237.5 90.2v3M237.6 89.3l-.9 .9M237.9 97.2l-.8 .8M238.2 90.2l-.7 .6M238.4 93.2l-.9 .9M238.4 91.1l-.9 .8M238.4 92.3l-.9 .8M238.4 90.2v3"/>
<path d="M238.7 89.3l-.8 .9M239.1 97.2l-.8 .8M239.5 93.2l-.9 .9M239.9 89.3l-.8 .9M240.3 97.2l-.8 .8M240.7 93.2l-.9 .9M240.9 90.2v3M241.1 89.3l-.8 .9M241.5 97.2l-.9 .8M241.7 90.2v3M241.9 93.2l-.9 .9M242.3 89.3l-.9 .9"/>
<path d="M242.7 97.2l-.9 .8M243.1 93.2l-.9 .9M243.5 89.3l-.9 .9M243.9 97.2l-.9 .8M244.3 93.2l-.9 .9M244.7 89.3l-.9 .9M245 97.2l-.8 .8M245.4 93.2l-.8 .9M245.8 89.3l-.8 .9M246.2 97.2l-.9 .8M246.3 90.2v3M246.3 94.1v3.1"/>
<path d="M246.4 90.2l-.1 .1M246.6 93.2l-.8 .9M247 89.3l-.9 .9M247 94.1v3.1M247.2 90.6l-.9 .9M247.2 91.8l-.9 .9M247.2 93l-.3 .2M247.2 90.2v3M247.4 97.2l-.9 .8M247.8 93.2l-.9 .9M248.2 89.3l-.9 .9M248.6 97.2l-.9 .8"/>
<path d="M249 93.2l-.9 .9M249.4 89.3l-.9 .9M249.8 97.2l-.9 .8M250.2 93.2l-.9 .9M250.6 89.3l-.9 .9M250.9 97.2l-.8 .8M251.3 93.2l-.8 .9M251.7 89.3l-.8 .9M252.1 97.2l-.8 .8M252.5 93.2l-.9 .9M252.9 89.3l-.8 .9M253.3 97.2l-.9 .8"/>
<path d="M253.7 93.2l-.9 .9M254.1 89.3l-.8 .9M254.5 97.2l-.9 .8M254.9 93.2l-.9 .9M255.1 90.2v3M255.3 89.3l-.9 .9M255.7 97.2l-.9 .8M255.9 90.2l-.8 .8M256 91.3l-.9 .9M256 92.5l-.8 .7M256 90.2v3M256.1 93.2l-.9 .9"/>
<path d="M256.5 89.3l-.9 .9M256.9 97.2l-.9 .8M257.2 93.2l-.8 .9M257.7 89.3l-.9 .9M258 97.2l-.9 .8M258.2 90.2v3M258.4 93.2l-.8 .9M258.8 89.3l-.8 .9M258.9 90.2v3M259.2 97.2l-.9 .8M259.6 93.2l-.8 .9M260 89.3l-.9 .9"/>
<path d="M260.4 97.2l-.9 .8M260.8 93.2l-.9 .9M261.2 89.3l-.9 .9M261.6 97.2l-.9 .8M262 93.2l-.9 .9M262.4 89.3l-.9 .9M262.8 97.2l-.9 .8M263.2 93.2l-.9 .9M263.6 89.3l-.9 .9M263.8 93.7l-.3 .4M263.8 97.3l-.7 .7M263.8 90.4v26.4"/>
<path d="M264.1 89.7h7.4M264.1 93.7h7.4M264.1 97.6h3.7M267.2 90.2v1.7M267.2 93.7v3.9M267.2 99.4v6.2M271 86.2v1.8M271 89.7v4M271 95.4v6.2M34.1 100.5h14.9M52.5 100.5h15M107.8 116.3h154.3"/>
<path d="M142.8 111.6h119.3M177.9 106.7h84.2M32 139h29v22.9h-29zM84.7 136.9h-15.3l-3.4 .1-8 6.2M141.1 137.5v21.3M141.7 136.2l-.6 .7M142.9 136.2l-.9 .9M144 136.2l-.8 .9M145.2 136.2l-.8 .9M146.4 136.2l-.8 .9M147.6 136.2l-.9 .9M148.8 136.2l-.9 .9"/>
<path d="M150 136.2l-.9 .9M151.1 136.2l-.8 .9M152.3 136.2l-.9 .9M153.5 136.2l-.9 .9M154.7 136.2l-.9 .9M155.9 136.2l-.9 .9M157 136.2l-.8 .9M158.2 136.2l-.8 .9M159.4 136.2l-.8 .9M160.6 136.2l-.9 .9M161.8 136.2l-.9 .9M163 136.2l-.9 .9"/>
<path d="M164.1 136.2l-.8 .9M165.3 136.2l-.9 .9M166.5 136.2l-.9 .9M167.7 136.2l-.9 .9M168.9 136.2l-.9 .9M170 136.2l-.8 .9M171.2 136.2l-.8 .9M172.4 136.2l-.9 .9M173.6 136.2l-.9 .9M174.8 136.2l-.9 .9M176 136.2l-.9 .9M176.2 137.1v4h87.6"/>
<path d="M176.8 137.1v3.1M177.1 136.2l-.9 .9M178.3 136.2l-.9 .9M179.5 136.2l-.9 .9M180.7 136.2l-.9 .9M181.9 136.2l-.9 .9M183 136.2l-.8 .9M184.2 136.2l-.8 .9M185.4 136.2l-.9 .9M186.6 136.2l-.9 .9M187.8 136.2l-.9 .9M188.9 136.2l-.8 .9"/>
<path d="M190.1 136.2l-.9 .9M191.3 136.2l-.9 .9M192.5 136.2l-.9 .9M193.7 137.1v3.1M193.7 136.2l-.9 .9M194.4 137.1v3.1M194.9 136.2l-.9 .9M196 136.2l-.8 .9M197.2 136.2l-.8 .9M198.4 136.2l-.9 .9M199.6 136.2l-.9 .9M200.8 136.2l-.9 .9"/>
<path d="M201.9 136.2l-.8 .9M203.1 136.2l-.9 .9M204.3 136.2l-.9 .9M205.5 136.2l-.9 .9M206.7 136.2l-.9 .9M207.9 136.2l-.9 .9M209 136.2l-.8 .9M210.2 136.2l-.8 .9M211.2 137.1v3.1M211.4 136.2l-.9 .9M211.9 137.1v3.1M212.6 136.2l-.9 .9"/>
<path d="M213.8 136.2l-.9 .9M214.9 136.2l-.8 .9M216.1 136.2l-.9 .9M217.3 136.2l-.9 .9M218.5 136.2l-.9 .9M219.7 136.2l-.9 .9M220.8 136.2l-.8 .9M222 136.2l-.8 .9M223.2 136.2l-.9 .9M224.4 136.2l-.9 .9M225.6 136.2l-.9 .9M226.8 136.2l-.9 .9"/>
<path d="M227.9 136.2l-.9 .9M228.8 137.1v3.1M229.1 136.2l-.9 .9M229.5 137.1v3.1M230.3 136.2l-.9 .9M231.5 136.2l-.9 .9M232.7 136.2l-.9 .9M233.8 136.2l-.8 .9M235 136.2l-.8 .9M236.2 136.2l-.9 .9M237.4 136.2l-.9 .9M238.6 136.2l-.9 .9"/>
<path d="M239.7 136.2l-.8 .9M240.9 136.2l-.9 .9M242.1 136.2l-.9 .9M243.3 136.2l-.9 .9M244.5 136.2l-.9 .9M245.7 136.2l-.9 .9M246.3 137.1v3.1M246.8 136.2l-.8 .9M247 137.1v3.1M248 136.2l-.8 .9M249.2 136.2l-.9 .9M250.4 136.2l-.9 .9"/>
<path d="M251.6 136.2l-.9 .9M252.7 136.2l-.8 .9M253.9 136.2l-.9 .9M255.1 136.2l-.9 .9M256.3 136.2l-.9 .9M257.5 136.2l-.9 .9M258.7 136.2l-.9 .9M259.8 136.2l-.8 .9M261 136.2l-.8 .9M262.2 136.2l-.9 .9M263.4 136.2l-.9 .9M263.8 137.1h-122.7v-.9h122.7v22.6"/>
<path d="M263.8 136.9l-.1 .2M36.2 152.1v.3h4.1v-.3M36.3 152l-.1 .1M36.3 144.6l1.2 .5 .3 .3M36.9 144.2l-.5 .5M37.8 151.2l-.3 .3-1.2 .5M37.8 145.5v5.7M38.1 144.2l-.8 .8M38.2 152.7v4.8M38.6 146l-.8 .8M38.6 147.2l-.8 .8M38.6 148.4l-.8 .8"/>
<path d="M38.6 149.6l-.8 .8M38.6 150.7l-1.6 1.7M38.6 147.5h17.6M38.6 149.4h17.6M38.9 145.1l-.3 .4v5.7l.3 .3M38.9 151.6l1.2 .4M39 151.6l-.8 .8M39.2 144.2l-1.4 1.5M39.8 151.9l-.5 .5M40 157h14.9M40.1 152l.1 .1M40.2 144.5l-1.3 .6"/>
<path d="M40.3 144.5v-.3h-4.1l.1 .4M40.3 144.4l-.4 .3M54.6 144.2h.1M54.6 152.1v.3h4.1v-.3M54.7 152l-.1 .1M54.7 144.6l1.2 .5 .3 .3M55.3 151.8l-.6 .6M55.8 144.2l-.6 .6M56.2 151.2l-.3 .3-1.2 .5M56.2 145.5v5.7M56.6 152.7v4.8M57 144.2l-.9 .9"/>
<path d="M57 146.5l-.8 .8M57 147.7l-.8 .8M57 148.8l-.8 .9M57 150l-.8 .9M57 151.2l-1.1 1.2M57.1 145.3l-.9 .8M57.3 145.1l-.3 .4v5.7l.3 .3 1.3 .5M57.8 151.7l-.8 .7M58.1 144.2l-.8 .9M58.5 152l.1 .1M58.6 152l-.4 .4M58.6 144.5l-1.3 .6"/>
<path d="M58.7 144.5v-.3h-4.1l.1 .4M90.4 148.2l-36.5 .1M143.2 158.1h118.6M176.2 141.4v9M176.2 140.2h87.6M176.7 140.2l-.5 .6M177.9 140.2l-.8 .9M178.2 149.7h83.6M179.1 140.2l-.9 .9M180.3 140.2l-.9 .9M181.5 140.2l-.9 .9M182.6 140.2l-.8 .9"/>
<path d="M183.8 140.2l-.9 .9M185 140.2l-.9 .9M186.2 140.2l-.9 .9M187.4 140.2l-.9 .9M188.5 140.2l-.8 .9M189.7 140.2l-.8 .9M190.9 140.2l-.9 .9M192.1 140.2l-.9 .9M193.3 140.2l-.9 .9M194.5 140.2l-.9 .9M195.6 140.2l-.9 .9M196.8 140.2l-.9 .9"/>
<path d="M198 140.2l-.9 .9M199.2 140.2l-.9 .9M200.4 140.2l-.9 .9M201.5 140.2l-.8 .9M202.7 140.2l-.8 .9M203.9 140.2l-.9 .9M205.1 140.2l-.9 .9M206.3 140.2l-.9 .9M207.4 140.2l-.8 .9M208.6 140.2l-.9 .9M209.8 140.2l-.9 .9M211 140.2l-.9 .9"/>
<path d="M212.2 140.2l-.9 .9M213.4 140.2l-.9 .9M214.5 140.2l-.8 .9M215.7 140.2l-.8 .9M216.9 140.2l-.9 .9M218.1 140.2l-.9 .9M219.3 140.2l-.9 .9M220.4 140.2l-.8 .9M221.6 140.2l-.9 .9M222.8 140.2l-.9 .9M224 140.2l-.9 .9M225.2 140.2l-.9 .9"/>
<path d="M226.4 140.2l-.9 .9M227.5 140.2l-.8 .9M228.7 140.2l-.8 .9M229.1 140.5v6.2h20.3M229.9 140.2l-.9 .9M231.1 140.2l-.9 .9M232.3 140.2l-.9 .9M233.4 140.2l-.8 .9M234.6 140.2l-.9 .9M235.8 140.2l-.9 .9M237 140.2l-.9 .9M238.2 140.2l-.9 .9"/>
<path d="M239.4 140.2l-.9 .9M240.5 140.2l-.8 .9M241.7 140.2l-.9 .9M242.9 140.2l-.9 .9M244.1 140.2l-.9 .9M245.3 140.2l-.9 .9M246.4 140.2l-.9 .9M247.6 140.2l-.9 .9M248.8 140.2l-.9 .9M250 140.2l-.9 .9M251.2 140.2l-.9 .9M252.3 140.2l-.8 .9"/>
<path d="M253.5 140.2l-.8 .9M254.7 140.2l-.9 .9M255.9 140.2l-.9 .9M257.1 140.2l-.9 .9M258.2 140.2l-.8 .9M259.4 140.2l-.9 .9M260.6 140.2l-.9 .9M261.8 140.2l-.9 .9M263 140.2l-.9 .9M263.8 140.5l-.5 .6"/>
</g>
<g fill="#989898" stroke="#989898" stroke-width=".19">
<path d="M154.5 90.2v3h.7zM154.5 90.2h.7v3z"/>
<path d="M176.2 137.1v3.1h.6zM176.2 137.1h.6v3.1z"/>
<path d="M193.7 137.1v3.1h.7zM193.7 137.1h.7v3.1z"/>
<path d="M211.2 137.1v3.1h.7zM211.2 137.1h.7v3.1z"/>
<path d="M228.8 137.1v3.1h.7zM228.8 137.1h.7v3.1z"/>
<path d="M246.3 137.1v3.1h.7zM246.3 137.1h.7v3.1z"/>
<path d="M171.8 90.2v3h.7zM171.8 90.2h.7v3z"/>
<path d="M189.1 90.2v3h.7zM189.1 90.2h.7v3z"/>
<path d="M206.3 90.2v3h.8zM206.3 90.2h.8v3z"/>
<path d="M223.7 90.2v3h.6zM223.7 90.2h.6v3z"/>
<path d="M240.9 90.2v3h.8zM240.9 90.2h.8v3z"/>
<path d="M258.2 90.2v3h.7zM258.2 90.2h.7v3z"/>
<path d="M176.2 94.1v3.1h.6zM176.2 94.1h.6v3.1z"/>
<path d="M193.7 94.1v3.1h.7zM193.7 94.1h.7v3.1z"/>
<path d="M211.2 94.1v3.1h.7zM211.2 94.1h.7v3.1z"/>
<path d="M228.8 94.1v3.1h.7zM228.8 94.1h.7v3.1z"/>
<path d="M246.3 94.1v3.1h.7zM246.3 94.1h.7v3.1z"/>
<path d="M51.2 91.1v1.9h17.6zM51.2 91.1h17.6v1.9z"/>
<path d="M32.8 91.1v1.9h17.6zM32.8 91.1h17.6v1.9z"/>
<path d="M140.7 40.6v3.1h.7zM140.7 40.6h.7v3.1z"/>
<path d="M158.2 40.6v3.1h.7zM158.2 40.6h.7v3.1z"/>
<path d="M175.8 40.6v3.1h.7zM175.8 40.6h.7v3.1z"/>
<path d="M193.3 40.6v3.1h.7zM193.3 40.6h.7v3.1z"/>
<path d="M210.8 40.6v3.1h.8zM210.8 40.6h.8v3.1z"/>
<path d="M228.4 40.6v3.1h.7zM228.4 40.6h.7v3.1z"/>
<path d="M245.9 40.6v3.1h.7zM245.9 40.6h.7v3.1z"/>
<path d="M38.6 147.5v1.9h17.6zM38.6 147.5h17.6v1.9z"/>
<path d="M92.5 36.7v3h.6zM92.5 36.7h.6v3z"/>
<path d="M110 36.7v3h.8zM110 36.7h.8v3z"/>
<path d="M127.6 36.7v3h.7zM127.6 36.7h.7v3z"/>
<path d="M145.2 36.7v3h.7zM145.2 36.7h.7v3z"/>
<path d="M162.8 36.7v3h.7zM162.8 36.7h.7v3z"/>
<path d="M180.4 36.7v3h.7zM180.4 36.7h.7v3z"/>
<path d="M198 36.7v3h.7zM198 36.7h.7v3z"/>
<path d="M215.6 36.7v3h.7zM215.6 36.7h.7v3z"/>
<path d="M233.1 36.7v3h.8zM233.1 36.7h.8v3z"/>
<path d="M250.8 36.7v3h.6zM250.8 36.7h.6v3z"/>
</g>
<g fill="#000" stroke="#000" stroke-width=".19">
<path d="M35.4 23.4l1.8-.3v.6zM88.2 36.2h.6l-.3 1.7zM114.8 32.9l1.8-.3v.6zM121.8 32.6l1.8 .3-1.8 .3zM158.3 34.5l.4 .5-1.6 .8zM261.7 23.1l1.8 .3-1.8 .3zM88.1 58.5l2.1-.3v.7zM140.7 53.2l2.1-.4v.7zM261.4 52.8l2.1 .4-2.1 .3zM261.4 58.2l2.1 .3-2.1 .4zM106 76.1l1.8-.3v.6zM262.1 75.8l1.7 .3-1.7 .3z"/>
<path d="M38.5 86h.5l-.3 1.8zM64.8 91.9l1.7-.3v.5zM70.4 86.5l.4 .5-1.6 .8zM141.2 89.6h.6l-.3 1.8zM154.8 92.2l.3 1.8h-.6zM158.3 88l.4 .5-1.6 .8zM185.3 86.4l1.8-.3v.6zM192.4 86.1l1.7 .3-1.7 .3zM266.9 91.9h.6l-.3 1.8zM267.2 97.6l.3 1.8h-.6zM270.7 88h.6l-.3 1.7zM271 93.7l.3 1.7h-.6z"/>
<path d="M32.4 100.5l1.7-.3v.6zM49 100.2l1.8 .3-1.8 .3zM50.8 100.5l1.7-.3v.6zM67.5 100.2l1.7 .3-1.7 .3zM106 116.3l1.8-.3v.6zM141.1 111.6l1.7-.3v.6zM176.2 106.7l1.7-.3v.6zM262.1 106.4l1.7 .3-1.7 .3zM262.1 111.3l1.7 .3-1.7 .3zM262.1 116l1.7 .3-1.7 .3zM38.2 157l1.8-.3v.6zM52.2 148.3l1.7-.3v.6z"/>
<path d="M54.9 156.7l1.7 .3-1.7 .3zM57.8 142.9l.4 .5-1.6 .8zM141.1 158.1l2.1-.4v.7zM176.2 149.7l2-.3v.7zM229.1 138.7l.3 1.8h-.6zM261.8 149.4l2 .3-2 .4zM261.8 157.7l2 .4-2 .3z"/>
</g>
<g fill="none" stroke="#000" stroke-width=".25">
<path d="M12.4 5.9h272.1v198.4h-272.1zM13.8 7.5h269.1v195.2h-269.1zM13.8 65.6h269.1M13.8 122.8h269.1M188.7 169h94.2v2.9h-94.2zM188.7 171.9v30.8M189.2 169.8h.7M189.6 169.8v1M190.2 170.3l.2-.2h.3v.7M190.2 169.8v1M191.1 169.8h.1M191.1 170.1v.7"/>
<path d="M192 170.3v-.2h-.5v.2l.5 .2v.1l-.2 .2-.4-.2M193.5 170.3a.33 .33 0 0 0-.5-.1 .33 .33 0 0 0 0 .5 .33 .33 0 0 0 .5-.1M193.5 169.8v1M193.9 170.1v.7M194.2 170.1h-.2l-.1 .3M195 170.3a.33 .33 0 0 0-.4-.1 .33 .33 0 0 0 0 .5 .33 .33 0 0 0 .4-.1M195 170.1v.7M195.4 170.1l.2 .7 .2-.7 .2 .7 .1-.7M196.5 169.8h.1zM196.5 170.1v.7M196.9 170.3l.2-.2h.3v.7M196.9 170.1v.7"/>
<path d="M198.3 170.1v.9l-.4 .1M198.3 170.3a.33 .33 0 0 0-.4-.1 .33 .33 0 0 0 0 .5 .33 .33 0 0 0 .4-.1M200.3 170.2l-.1-.1a.57 .57 0 0 1-.8 .6v-.3l.4-.4-.1-.2-.2 .1 .2 .4 .3 .4h.3M201.8 170.3a.33 .33 0 0 0-.5-.1 .33 .33 0 0 0 0 .5 .33 .33 0 0 0 .5-.1M201.8 169.8v1M202.1 170.4h.6a.33 .33 0 0 0-.5-.2 .33 .33 0 0 0 0 .5l.5-.1M203.5 170.3l-.2-.2h-.3v.2l.5 .2v.1l-.2 .2-.3-.2M203.8 169.8h.1zM203.8 170.1v.7M204.8 170.1l-.1 .9-.3 .1M204.8 170.3a.31 .31 0 0 0-.5-.1 .31 .31 0 0 0 0 .5 .31 .31 0 0 0 .5-.1M205.2 170.3l.2-.2h.3v.7"/>
<path d="M205.2 170.1v.7M206.7 169.8h.1M206.7 170.1v.7M207.6 170.3v-.2h-.5v.2l.5 .2v.1l-.2 .2-.3-.2M208.5 170.1h.3M208.6 169.8v.8l.2 .2M209.1 170.3l.3-.2h.2l.1 .7M209.1 169.8v1M210 170.4h.6a.33 .33 0 0 0-.5-.2 .33 .33 0 0 0 .1 .5l.4-.1M211.6 170.3a.33 .33 0 0 1 .4-.1 .33 .33 0 0 1 0 .5 .33 .33 0 0 1-.4-.1M211.6 170.1v1M212.5 170.1v.7"/>
<path d="M212.9 170.1h-.2l-.2 .3M214.1 170.3a.33 .33 0 0 1 .4-.1 .33 .33 0 0 1 0 .5 .33 .33 0 0 1-.4-.1M214.1 170.1v1M214.9 170.4l.6-.1a.32 .32 0 0 0-.5-.2 .32 .32 0 0 0 0 .5l.2 .2 .3-.2M215.9 170.1v.7M216.3 170.1h-.3l-.1 .3M216.4 170.1h.3M216.5 169.8v.8l.3 .2M217 170.1l.3 .7 .3-.7M217.3 170.8l-.4 .3M219.3 170.1h.3M219.7 169.8h-.2l-.1 1"/>
<path d="M221.3 169.8v1l-.7-1v1M221.7 169.8v1M222.1 169.8v1M222.1 170.3h.6M222.7 169.8v1M223 169.8l.4 1 .3-1M223.9 170.8l.4-1 .3 1M224 170.4h.5M225.4 169.8h.6M225.4 171.9v30.8M225.7 169.8v1M226.3 170.3h.4"/>
<path d="M226.9 169.8h-.6v1h.6M227.9 170a.39 .39 0 0 0-.4-.2 .39 .39 0 0 0-.4 .3 .45 .45 0 0 0 .2 .6 .45 .45 0 0 0 .6-.1M228.2 170.3h.7M228.2 169.8v1M228.9 169.8v1M230 169.8v1l-.7-1v1M231.5 169.8v1h.5M234 170a.37 .37 0 0 0-.4-.3 .37 .37 0 0 0-.3 .4v.3a.36 .36 0 0 0 .4 .4 .36 .36 0 0 0 .3-.4h-.2M234.4 169.8v1M234.8 170.3h.3M235.4 169.8h-.6v1h.6M236.3 169.9l-.2-.1h-.4v.3l.5 .2 .1 .3-.2 .2-.5-.2"/>
<path d="M236.7 170.7h.1M238.4 169.8v1l-.6-1v1M239.7 170.1h.3M239.8 169.8v.8l.2 .2M240.8 170.1h.4M241 169.8v.8l.2 .2M243.1 170.3l.1-.2a.34 .34 0 0 1 .4 .1 .34 .34 0 0 1 0 .5 .34 .34 0 0 1-.5-.1M243.1 169.8v1M243.9 170.4l.6-.1a.31 .31 0 0 0-.3-.2 .31 .31 0 0 0-.3 .4l.3 .3 .3-.2M246 170.3l-.2-.2h-.3v.2l.4 .2 .1 .1-.2 .2-.3-.2M247.2 169.8v1M248.2 170.3l-.1-.2a.34 .34 0 0 0-.5 .1 .34 .34 0 0 0 .1 .5 .34 .34 0 0 0 .5-.1"/>
<path d="M248.2 169.8v1M250.1 170.1v.7M250.5 170.1h-.3l-.1 .3M251.9 170.3a.33 .33 0 0 0-.5-.1 .33 .33 0 0 0 0 .5 .33 .33 0 0 0 .5-.1M253.2 170.3a.33 .33 0 0 1 .5-.1 .33 .33 0 0 1 0 .5 .33 .33 0 0 1-.5-.1M253.2 170.1v1M254.1 169.8h.1M254.1 170.1v.7M254.4 170.4h.6a.33 .33 0 0 0-.5-.2 .33 .33 0 0 0 .1 .5l.4-.1M255.9 170.3a.31 .31 0 0 0-.5-.1 .31 .31 0 0 0 0 .5 .31 .31 0 0 0 .5-.1M255.9 169.8v1M256.8 170.1h.3"/>
<path d="M256.9 169.8v.8l.3 .2M259.6 170.3a.33 .33 0 0 0-.5-.1 .33 .33 0 0 0 0 .5 .33 .33 0 0 0 .5-.1M259.6 170.1v.7M259.9 170.3l.3-.2h.2l.1 .7M259.9 170.1v.7M260.8 170.1l.3 .7 .3-.7M261.1 170.8l-.4 .3M263.1 170.1h.4M263.2 169.8v.8l.3 .2M263.8 170.3l.2-.2h.3v.7M263.8 169.8v1M264.6 170.4l.6-.1a.31 .31 0 0 0-.3-.2 .31 .31 0 0 0-.3 .4l.3 .3 .3-.2"/>
<path d="M265.6 170.1v.7M266 170.1h-.3l-.1 .3M267.3 170.3a.31 .31 0 0 0-.4-.1 .31 .31 0 0 0 0 .5 .31 .31 0 0 0 .4-.1M268.6 170.3l.3-.2h.2l.1 .7M268.6 170.1v.7M270.1 170.3a.33 .33 0 0 0-.5-.1 .33 .33 0 0 0 0 .5 .33 .33 0 0 0 .5-.1M270.4 170.4h.6a.33 .33 0 0 0-.5-.2 .33 .33 0 0 0 0 .5l.5-.1M271.3 170.1v.7M271.7 170.1h-.2l-.2 .3M272 170.3l.2-.2h.2l.1 .7M272 170.1v.7M272.9 170.7h.1"/>
<path d="M188.7 193h94.2M188.7 189.7h94.2M188.7 186.4h94.2M188.7 183.2h94.2M188.7 180.7h36.7M188.7 196.2h94.2M188.7 199.5h94.2M199.1 180.7v15.5M215.1 180.7v15.5M246 196.2v3.3M261.8 196.2v3.3M269 193v3.2"/>
<path d="M107.2 202.7h175.7"/>
<circle cx="213.4" cy="170.4" r=".35"/>
<circle cx="218.7" cy="170.4" r=".35"/>
<circle cx="230.7" cy="170.2" r=".49"/>
<circle cx="232.6" cy="170.2" r=".48"/>
<circle cx="239.1" cy="170.4" r=".35"/>
<circle cx="241.8" cy="170.4" r=".35"/>
<circle cx="246.6" cy="170.4" r=".35"/>
<circle cx="249.5" cy="170.4" r=".35"/>
<circle cx="252.5" cy="170.4" r=".35"/>
<circle cx="257.8" cy="170.4" r=".35"/>
<circle cx="262.5" cy="170.4" r=".35"/>
<circle cx="268" cy="170.4" r=".35"/>
</g>
<g font-size="3.5">
<text x="41.8" y="81.9">ISA 50X50</text>
<text x="81.9" y="80.1">ISMB 100</text>
<text x="76.9" y="87.2">INTERMEDIATE</text>
<text x="77.1" y="91.4">SUPPORT</text>
<text x="69.4" y="136.6">ISMB 100</text>
<text x="64.3" y="143.6">INTERMEDIATE</text>
<text x="64.5" y="147.9">SUPPORT</text>
</g>
<g font-size="2.9">
<text x="198.8" y="52.8">7000</text>
<text x="171.6" y="58.2">10000</text>
<text x="216.8" y="149.4">5000</text>
<text x="199.2" y="157.7">7000</text>
</g>
<g font-size="2.8">
<text x="221.8" y="17.2">1.THREE LEAF TELESCOPIC</text>
<text x="222" y="20.7">GATE (6X2.1m) TRACK</text>
<text x="222.3" y="69.5">2.THREE LEAF TELESCOPIC</text>
<text x="222.3" y="72.9">GATE (6X2.1m) TRACK</text>
<text x="29.8" y="117.9">GATE TRACK</text>
<text x="29.9" y="114.4">THREE LEAF TELESCOPIC</text>
<text x="224.5" y="129.8">3.TWO LEAF TELESCOPIC</text>
<text x="224.4" y="133.3">GATE (4X1.8m) TRACK</text>
<text x="31.4" y="167.4">TWO LEAF TELESCOPIC</text>
<text x="31.3" y="170.9">GATE TRACK</text>
</g>
<g font-size="2.5">
<text x="254.4" y="174">NIHVA TECHNOLOGIES</text>
<text x="258.1" y="176.9">PVT. LTD.</text>
<text x="272.1" y="176.9">PUNE</text>
</g>
<g font-size="2.4">
<text x="146" y="23.1">13000</text>
<text x="59.7" y="29.5">WITH ISMB FOR RACK</text>
<text x="70.1" y="26.6">ISA 50 FLUSH</text>
<text x="117.2" y="29.6">500</text>
<text x="74.7" y="32.5">WELDING</text>
<text x="117.1" y="32.6">C/C</text>
<text x="164.2" y="31.6">ISMB 100</text>
<text x="182.2" y="75.8">9000</text>
<text x="112.7" y="83">WITH ISMB FOR RACK</text>
<text x="119.6" y="80.1">ISA 50 FLUSHED</text>
<text x="187.7" y="83.1">500</text>
<text x="127.7" y="85.9">WELDING</text>
<text x="164.2" y="85.1">ISMB 100</text>
<text x="187.6" y="86.1">C/C</text>
<text x="39.6" y="100.2">225</text>
<text x="58" y="100.2">225</text>
<text x="157" y="97">INTERMEDIATE</text>
<text x="157.1" y="99.9">SUPPORT</text>
<text x="270.7" y="101.4" transform="rotate(-90 270.7 101.4)">225</text>
<text x="217.3" y="106.4">5000</text>
<text x="266.9" y="105.4" transform="rotate(-90 266.9 105.4)">225</text>
<text x="199.7" y="111.3">7000</text>
<text x="182.2" y="116">9000</text>
<text x="231.3" y="143.5">INTERMEDIATE</text>
<text x="231.4" y="146.4">SUPPORT</text>
<text x="45.4" y="156.7">225</text>
</g>
<g font-size="2.2">
<text x="226.5" y="185.6">CLIENT - LUPIN LIMITED</text>
<text x="226.5" y="188.8">PROJECT -</text>
<text x="226.2" y="192">SITE LOCATION - MIHAN, NAGPUR</text>
<text x="226.5" y="195.4">DWG. NO. : NIHVA/17-18/0264</text>
<text x="270.1" y="195.3">REV -0</text>
<text x="226" y="198.6">SCALE: NTS</text>
<text x="246.6" y="198.6">WT:</text>
<text x="262.8" y="198.6">SHEET: 01 OF 01</text>
</g>
<text font-size="2" x="192" y="177.7">TELESCOPIC GATE TRACK</text>
<g font-size="1.9">
<text x="260.3" y="178.8">Tel : 020 66304033</text>
<text x="200.9" y="185.5">OMKAR</text>
<text x="204.3" y="182.2">NAME</text>
<text x="216.2" y="185.2">26/10/17</text>
<text x="217.3" y="182.7">DATE</text>
<text x="255.2" y="182.5">Website:- www.nihva.com</text>
<text x="258.1" y="180.6">Email:- info@nihva.com</text>
<text x="200.9" y="188.4">SHEKHAR</text>
<text x="216.2" y="188.4">26/10/17</text>
<text x="201.4" y="195">SHEKHAR</text>
<text x="216.2" y="194.9">26/10/17</text>
</g>
<g font-size="1.7">
<text x="189.3" y="185.5">DRAWN</text>
<text x="189.2" y="188.4">CHECK</text>
<text x="189.3" y="192">REV.</text>
<text x="189.3" y="195.3">APPROVAL</text>
</g>
<g font-size="1.6">
<text x="189.5" y="197.9">If any queries contact : projects@nihva.com</text>
<text x="197.3" y="201.6">ALL DIMENSION ARE IN mm</text>
</g>
<text font-size="1.5" x="190.5" y="174.2">TITLE</text>
</svg>
